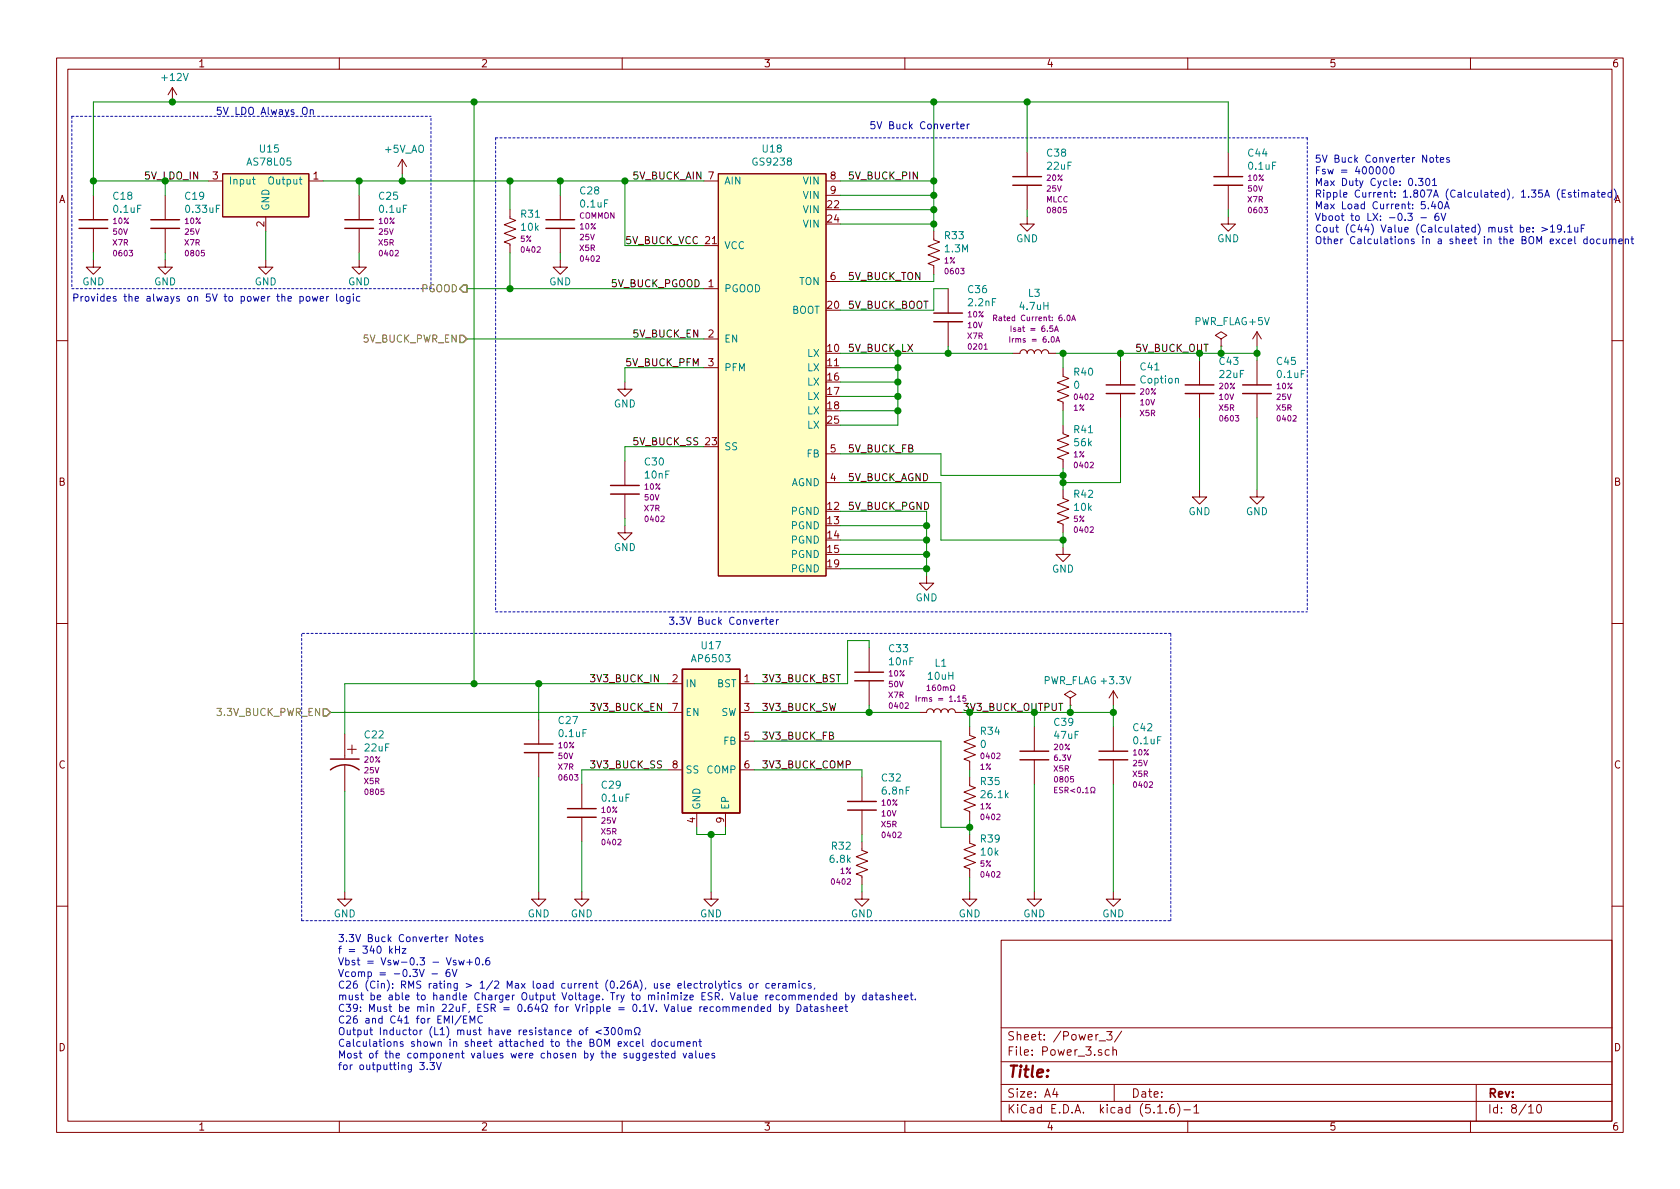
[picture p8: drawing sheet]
<svg xmlns="http://www.w3.org/2000/svg" width="297mm" height="210mm" viewBox="0 0 297 210" stroke-linecap="round" stroke-linejoin="round" font-family="sans-serif">
<g fill="none" stroke="#840000" stroke-width=".18">
<path d="M10 10.3h277v189.9h-277zM12 12.2h273v186.1h-273zM30.5 15.5l-.8 1.3M30.5 15.5v2.5M30.5 15.5l.7 1.3M60 10.3v1.9M110 10.3v1.9M160 10.3v1.9M210 10.3v1.9M260 10.3v1.9M16.5 34.5v4.4M29.2 34.5v4.4"/>
<path d="M36.8 32h2.6M39.4 30.7h15.2v7.6h-15.2zM47 38.3v2.6M54.6 32h2.5M63.5 34.5v4.4M71.1 28.2l-.7 1.3M71.1 28.2v2.5M71.1 28.2l.8 1.3M90.2 37.1v1.5l1 .4-2 .7 2 .8-2 .8 2 .7-2 .8 1 .4v1.5M99.1 34.5v4.4M124.5 32h2.5M127 30.7h19v71.1h-19z"/>
<path d="M146 32h2.6M146 34.5h2.6M181.6 38.3v1.3h1.3l-1.3 1.3-1.3-1.3h1.3M181.6 26.9v4.3M181.6 32.8v4.3M217.2 38.3v1.3h1.2l-1.2 1.3-1.3-1.3h1.3M217.2 26.9v4.3M217.2 32.8v4.3M16.5 46v1.2h1.3l-1.3 1.3-1.3-1.3h1.3M16.5 40.4v4.3M29.2 46v1.2h1.3l-1.3 1.3-1.3-1.3h1.3M29.2 40.4v4.3"/>
<path d="M47 46v1.2h1.3l-1.3 1.3-1.3-1.3h1.3M63.5 46v1.2h1.3l-1.3 1.3-1.3-1.3h1.3M63.5 40.4v4.3M99.1 46v1.2h1.2l-1.2 1.3-1.3-1.3h1.3M99.1 40.4v4.3M124.5 51h2.5M124.5 59.9h2.5M146 49.8h2.6M165.1 40.9v1.5l1 .4-2 .8 2 .7-2 .8 2 .7-2 .8 1 .4v1.5M167.6 51v4.4M167.6 56.9v4.3M215.9 59.9l1-.6-1-.6-1 .6 1 .6v1.3"/>
<path d="M222.2 58.7l-.7 1.2M222.2 58.7v2.5M222.2 58.7l.8 1.2M10 60.2h2M110.5 67.6v1.2h1.3l-1.3 1.3-1.3-1.3h1.3M124.5 65h2.5M179.1 62.5h1.2a.63 .63 0 0 1 .7-.7 .63 .63 0 0 1 .6 .7 .63 .63 0 0 1 .6-.7 .63 .63 0 0 1 .7 .7 .63 .63 0 0 1 .6-.7 .63 .63 0 0 1 .6 .7 .63 .63 0 0 1 .7-.7 .63 .63 0 0 1 .6 .7h1.3M188 75.2v1.5l1 .4-2.1 .7 2.1 .8-2.1 .8 2.1 .7-2.1 .8 1.1 .4v1.5M188 65v1.5l1 .4-2.1 .8 2.1 .7-2.1 .8 2.1 .8-2.1 .7 1.1 .4v1.5M198.1 63.7v4.4M198.1 69.6v4.3M212.1 63.7v4.4"/>
<path d="M212.1 69.6v4.3M215.9 61.2h.1M222.2 63.7v4.4M222.2 69.6v4.3M285 60.2h2M110.5 93v1.2h1.3l-1.3 1.3-1.3-1.3h1.3M110.5 81.5v4.3M110.5 87.4v4.3M146 85.3h2.6M146 80.3h2.6M188 96.8v1.2h1.2l-1.2 1.3-1.3-1.3h1.3M188 86.6v1.5l1 .4-2.1 .8 2.1 .7-2.1 .8 2.1 .8-2.1 .7 1.1 .4v1.5"/>
<path d="M212.1 86.6v1.3h1.3l-1.3 1.2-1.3-1.2h1.3M222.2 86.6v1.3h1.3l-1.3 1.2-1.2-1.2h1.2M10 110.3h2M153.7 114.5v4.4M163.8 101.8v1.3h1.3l-1.3 1.3-1.2-1.3h1.2M285 110.3h2M61 129.8v3.8M61 135.4v4.5M95.2 127.2v4.4M95.2 133.1v4.3M102.9 138.7v4.3M118.1 126h2.5"/>
<path d="M118.1 120.9h2.5M118.1 136.1h2.5M130.8 126h2.5M130.8 120.9h2.5M130.8 131.1h2.5M130.8 136.1h2.5M152.4 137.4v4.3M153.7 120.4v4.3M162.6 126h1.2a.63 .63 0 0 1 .7-.7 .63 .63 0 0 1 .6 .7 .63 .63 0 0 1 .6-.7 .63 .63 0 0 1 .7 .7 .63 .63 0 0 1 .6-.7 .63 .63 0 0 1 .6 .7 .63 .63 0 0 1 .7-.7 .63 .63 0 0 1 .6 .7h1.3M171.4 128.5v1.5l1.1 .4-2.1 .8 2.1 .7-2.1 .8 2.1 .8-2.1 .7 1 .4v1.5M171.4 137.4v1.5l1.1 .4-2.1 .8 2.1 .7-2.1 .8 2.1 .8-2.1 .7 1 .4v1.5M182.9 128.5v4.3"/>
<path d="M182.9 134.4v4.3M189.2 123.4l1-.6-1-.6-1 .6 1 .6v1.3M189.2 124.7h.1M196.8 122.2l-.7 1.2M196.8 122.2v2.5M196.8 128.5v4.3M196.8 134.4v4.3M196.8 122.2l.8 1.2M61 157.7v1.3h1.2l-1.2 1.3-1.3-1.3h1.3M95.2 157.7v1.3h1.3l-1.3 1.3-1.2-1.3h1.2M102.9 157.7v1.3h1.2l-1.2 1.3-1.3-1.3h1.3M102.9 144.5v4.3"/>
<path d="M123.2 143.8v2.5M125.7 157.7v1.3h1.3l-1.3 1.3-1.2-1.3h1.2M128.3 143.8v2.5M152.4 148.8v1.6l1 .3-2 .8 2 .8-2 .7 2 .8-2 .8 1 .3v1.6M152.4 157.7v1.3h1.3l-1.3 1.3-1.3-1.3h1.3M152.4 143.3v4.3M171.4 157.7v1.3h1.3l-1.3 1.3-1.2-1.3h1.2M171.4 147.6v1.5l1.1 .4-2.1 .7 2.1 .8-2.1 .8 2.1 .7-2.1 .8 1 .4v1.5M182.9 157.7v1.3h1.2l-1.2 1.3-1.3-1.3h1.3M196.8 157.7v1.3h1.3l-1.3 1.3-1.2-1.3h1.2M10 160.2h2M177 166.3h108v32h-108z"/>
<path d="M285 160.2h2M60 198.3v1.9M110 198.3v1.9M160 198.3v1.9M177 194.8h108M177 191.8h108M177 187.8h108M177 181.8h108M186.5 192.5l-.4 1h1M186.8 193v1M194.3 184.1h1.2M195.7 182.4h.9l-.5 .6 .4 .1v.7l-.2 .1-.6-.1"/>
<path d="M196.1 185.7l-.4-.1-.3 .3 .1 .6 .2 .1 .4-.1M196.8 185.7a.37 .37 0 0 1 .6 .1v.8M196.8 185.1v1.5M197 191.8v3M198.3 182.3l-1.2 2M204.7 196.8h.8M206.2 196.7v.1M207.5 195.3a.59 .59 0 0 0-.7 .7v.5l.2 .2 .4 .1 .2-.1 .1-.5-.2-.2-.4-.1-.3 .3M208.2 195.1a1.71 1.71 0 0 1 0 2.3M209.3 196.3h1.2M210 198.3v1.9M211.1 195.8l.4-.5v1.5"/>
<path d="M211.1 196.8h.9M260 198.3v1.9M261 191.8v6.5M270.3 195.8l.4-.5v1.5M270.3 196.8h.8M271.8 195.5l.4-.2a.94 .94 0 0 1 0 1.5 .79 .79 0 0 1-.4-1.3z"/>
</g>
<g fill="none" stroke="#840000" stroke-width=".25">
<path d="M14 38.9h5M26.7 38.9h5M61 38.9h5M96.5 38.9h5.1M179.1 32.8h5M179.1 31.2h5M214.6 32.8h5.1M214.6 31.2h5.1M14 40.4h5M26.7 40.4h5M61 40.4h5M96.5 40.4h5.1"/>
<path d="M165.1 56.9h5.1M165.1 55.4h5.1M195.6 69.6h5.1M195.6 68.1h5.1M209.5 69.6h5.1M209.5 68.1h5.1M219.7 69.6h5.1M219.7 68.1h5.1M107.9 87.4h5.1M107.9 85.8h5.1M120.6 118.4h10.2v25.4h-10.2zM151.1 118.9h5.1"/>
<path d="M58.4 136.1a4.1 4.1 0 0 1 5.1 0M58.4 134.2h5.1M92.7 133.1h5.1M92.7 131.6h5.1M151.1 120.4h5.1M180.3 134.4h5.1M180.3 132.8h5.1M194.3 134.4h5.1M194.3 132.8h5.1M100.3 144.5h5.1M100.3 143h5.1M149.9 143.3h5"/>
<path d="M149.9 141.7h5"/>
</g>
<g fill="#ffffc2" stroke="#ffffc2" stroke-width=".18">
<path d="M127 30.7h19v71.1h-19z"/>
<path d="M39.4 30.7h15.2v7.6h-15.2z"/>
<path d="M120.6 118.4h10.2v25.4h-10.2z"/>
</g>
<g fill="none" stroke="#840084" stroke-width=".18">
<path d="M175.7 56.3l.4-.1 .1-.4-.5-.1v1M175.9 56.3l.4 .4M178.5 59.5v1M178.8 57.6v1M186.5 58.6l.3-1 .3 1M186.5 58.3h.5M188.7 55.8l.2-.1a.53 .53 0 0 1 .3 .5 .53 .53 0 0 1-.3 .5l-.3-.4zM189.5 56.7l.3-1 .3 1M189.6 56.4h.5M186.7 60.5l.3-1 .4 1M186.8 60.2h.4M162 123v1"/>
<path d="M163.9 121.4l.3-.3v1M163.9 122.1h.6M168 122.1h.3l-.3-.7 .4-.3 .4 .2v.4l-.2 .4h.2M170.7 123h-.4l-.1 .5 .4-.1 .2 .2v.2l-.2 .2-.4-.1M186.5 139.7h.3M186.9 139.2h-.4v1h.4M192.8 140.2h.3l-.3-.7 .3-.3 .4 .2 .1 .3-.3 .5h.3"/>
</g>
<path d="M44.6 31.7h.5M44.8 31.3v1.1l.3 .2M207.8 67l.2-.1h.3l.1 .8" fill="none" stroke="#008484" stroke-width=".18"/>
<path d="M12.7 20.6h63.5M12.7 20.6v30.4M87.6 24.4h143.5M87.6 24.4v83.8M231.1 24.4v83.8M12.7 51h63.5M76.2 51v-30.4M87.6 108.2h143.5M207 112h-153.7M53.3 162.8h153.7M53.3 162.8v-50.8M207 162.8v-50.8" fill="none" stroke="#0000c2" stroke-width=".18" stroke-dasharray=".4 .4"/>
<g fill="none" stroke="#008400" stroke-width=".18">
<path d="M83.8 18v102.9M165.1 18v22.9M181.6 18v8.9M16.5 32h20.3M29.2 32v2.5M57.1 32h67.4M63.5 32v2.5M71.1 30.7v1.3M90.2 32v5.1M99.1 32v2.5M110.5 32v11.4h14M148.6 39.6h16.5"/>
<path d="M148.6 37.1h16.5M148.6 34.5h16.5M148.6 32h16.5M181.6 37.1v1.2M217.2 26.9v-8.9h-200.7v16.5M217.2 37.1v1.2M16.5 44.7v1.3M29.2 44.7v1.3M47 40.9v5.1M63.5 44.7v1.3M82.5 51h42M82.5 59.9h42"/>
<path d="M90.2 44.7v6.3M99.1 44.7v1.3M165.1 48.5v1.3h-16.5M167.6 51h-2.5v3.9h-16.5M124.5 65h-14v2.6M124.5 79h-14v2.5M148.6 62.5h30.5M148.6 65h10.1M148.6 67.6h10.1M148.6 72.6h10.1M148.6 70.1h10.1M158.7 62.5v12.7h-10.1"/>
<path d="M167.6 61.2v1.3M186.7 62.5h35.5M188 62.5v2.5M188 72.6v2.6M198.1 73.9v11.4h-10.1M198.1 62.5v1.2M212.1 62.5v1.2M212.1 73.9v12.7M215.9 61.2v1.3M222.2 61.2v2.5M222.2 73.9v12.7M110.5 91.7v1.3"/>
<path d="M148.6 95.5h15.2M148.6 85.3h17.8v10.2h21.6M148.6 80.3h17.8v3.8h21.6M148.6 90.4h15.2v11.4M148.6 93h15.2M148.6 98h15.2M188 82.8v3.8M188 94.2v2.6M148.6 100.6h15.2M153.7 114.5v-1.2h-3.8v7.6h-16.6M58.4 126h59.7M61 139.9v17.8"/>
<path d="M95.2 120.9v6.3M95.2 137.4v20.3M118.1 120.9h-57.1v8.9M118.1 136.1h-15.2v2.6M133.3 126h29.3M133.3 136.1h19.1v1.3M133.3 131.1h33.1v15.2h5M153.7 124.7v1.3M171.4 136.1v1.3M182.9 126v2.5M182.9 138.7v19M189.2 124.7v1.3"/>
<path d="M196.8 126h-25.4v2.5M196.8 124.7v3.8M196.8 138.7v19M102.9 148.8v8.9M123.2 146.3v1.3h5.1v-1.3M125.7 147.6v10.1M152.4 147.6v1.2M152.4 156.5v1.2M171.4 145v2.6M171.4 155.2v2.5"/>
</g>
<path d="M81.3 59.3h.6l.6 .6-.6 .7h-.6zM81.3 51l.6-.6h.6v1.3h-.6zM57.1 125.3h.7l.6 .7-.6 .6h-.7z" fill="none" stroke="#848400" stroke-width=".25"/>
<g fill="none" stroke="#0000c2" stroke-width=".18">
<path d="M53.5 19.1a.45 .45 0 0 1 .8 0 .88 .88 0 0 1-.3 1.1h-.4a1.07 1.07 0 0 1-.1-1.1zM54.9 19.5l.1-.1 .3 .1 .1 .7M54.9 19.4v.8M169 21.9h.5M169.2 21.5v1.1l.3 .2M169.9 22.3l.6-.1-.1-.2-.3-.1-.2 .2 .1 .6h.4M171 21.9v.9M171.4 21.9l-.4 .3M244.6 29.6l.2-.1a.67 .67 0 0 1 .5 .6 .67 .67 0 0 1-.5 .7l-.3-.5zM245.8 29.6l.2-.1a.67 .67 0 0 1 .5 .6 .67 .67 0 0 1-.5 .7l-.2-.3-.1-.2zM250.8 31.5h.8l-.4 .5 .3 .2v.5l-.2 .1-.5-.1M251.2 38.5h1"/>
<path d="M252.2 31.6l.2-.1a.67 .67 0 0 1 .4 .7 .67 .67 0 0 1-.4 .6 .83 .83 0 0 1-.2-1.2zM252.9 27.9h.3l.3 .2-.2 .5-.3 .1-.1-.1zM253.3 31.9l.3-.4v1.3M253.3 32.8h.7M253.4 35.6l-.3 .9h.8M253.7 36.1v.8M253.8 27.9h.5M254 27.4v1.1l.3 .2M254.3 37.7h-.2a.79 .79 0 0 0-.2 1.3l.4-.1 .1-.5-.2-.2h-.3l-.2 .2M254.4 35.8l.2-.1a.67 .67 0 0 1 .5 .6 .67 .67 0 0 1-.5 .6l-.2-.2-.1-.3zM254.7 28.3l.6-.1-.1-.3h-.4l-.1 .1v.6h.5M254.8 37.7l.4 1.3 .4-1.3"/>
<path d="M255.4 36.9l.4-1.2 .4 1.2M255.5 36.6h.6M256.2 27.9h-.3l-.1 .1v.2l.4 .1v.3h-.4M276.2 34.2h.4M276.8 33.6h-.6v1.3h.6M277.8 34.1l-.3-.1-.2 .2v.2l.5 .1v.3h-.5M278.2 34h.5M278.4 33.6v1.1l.3 .2M279.1 33.6v.1M279.1 34v.9M279.7 34.2l.2-.2 .3 .1v.8M279.7 34v.9"/>
<path d="M280.2 39.8h-.6v1.2M280.2 34.2l.2-.2 .3 .1 .1 .8M281.4 34.1h.5v.8M281.9 34.3l-.4 .1-.2 .2 .2 .3 .4-.1M282.4 34h.5M282.5 33.6v1.1l.4 .2M283.2 34.4l.6-.1v-.2l-.4-.1-.2 .2 .1 .6h.5M284.9 34.1l-.3-.1-.3 .3 .1 .5h.5M284.9 33.6v1.3M285.4 33.4a1.47 1.47 0 0 1 0 2M54.3 52.5l.3-.1 .2 .2v.4l-.2 .3-.3-.1-.2-.2zM55.2 52.4l.2 .9 .3-.7 .2 .7 .3-.9"/>
<path d="M56.6 52.8l.6-.1-.1-.2-.3-.1-.2 .2 .1 .6h.4M57.8 52.4v.9M58.1 52.4l-.3 .2M59.5 52v1.1l.2 .2M60.2 52.5l.3-.1 .2 .1 .1 .5-.1 .2-.3 .1-.2-.2-.1-.5zM61.9 52.4v1l-.3 .3-.3-.1M61.9 52.5l-.4-.1-.2 .2 .1 .6h.5M62.5 52v.1M62.5 52.4v.9M63.6 52.5l-.3-.1-.3 .2 .1 .6h.5M271.1 40.9v.1M271.1 40.3v.1"/>
<path d="M272.6 40.2l1 .4-1 .3M274.1 40.1l.4-.3v1.2M274.1 41h.8M276.1 40.3l-.3 .3-.3-.1-.1-.2v-.4l.2-.1h.2l.3 .2a.97 .97 0 0 1-.3 1h-.3M276.6 40.9v.1M277.2 40.1l.3-.3v1.2M277.2 41h.7M278.4 40.2l.1 .8h.3l.2-.1M278.4 41.8v1.1l.2 .2M279 40.2v.8M279.6 40.4h.4M280.6 42.3h-.4l-.2 .2 .1 .5h.5"/>
<path d="M280.6 41.8v1.3M281.3 42.3h.3l.2 .1-.1 .6-.3 .1-.2-.2zM282.9 42.3h-.4l-.2 .2 .1 .5h.5M283.5 42.3v.7l.3 .1 .2-.1M284 42.3v.8M284.6 42.4l.2-.1h.3v.8M284.6 42.3v.8M285.1 42.4l.2-.1h.3l.1 .8M286.2 42.7l.6-.1v-.3h-.4l-.2 .1 .1 .6h.5M287.4 42.4l.2-.1h.3v.8M287.4 42.3v.8M288.4 42.3h.4"/>
<path d="M288.5 41.8v1.1l.3 .2M135.1 109.6h-.3l-.1 .2M135.3 109.6h.5M135.5 109.1v1.1l.3 .2M136.1 110l.6-.1v-.3h-.4l-.2 .1 .1 .7h.5M137.3 109.6v.8M137.6 109.6l-.3 .2M69 168.1l.4 .5M69.4 167.7l-.5 .5M69.9 167.3v1.3M69.9 167.9h.7M70.6 167.3v1.3"/>
<path d="M71.1 167.7h.7l-.7 .9h.7M76.4 172.2h.9M79.5 171.4l-.4 .1a.87 .87 0 0 0 0 1.2l.4-.1v-.6l-.4-.1-.2 .3M80 171.4l.4 1.3 .4-1.3M80.6 169.8h-.3l-.2 .2 .1 .1 .4 .2v.3h-.5M81.1 169.8l.3 .8 .2-.6 .2 .6 .3-.8M81.5 179.6l-1.1 1.6M81.9 165.8l.2-.1 .4 .1v.5l-.1 .2h-.3l-.2-.1zM82.5 179.6h-.6v1.3h.6M82.5 170.1h1M82.9 165.7h.5M83 169.7v.9"/>
<path d="M83.1 165.2v1.1l.3 .2M83.8 166.1l.6-.1-.1-.3h-.4l-.1 .2v.6h.5M84.2 169.5l.2-.1a.69 .69 0 0 1 .4 .6 .69 .69 0 0 1-.4 .6l-.2-.1-.1-.4zM85.3 179.8a.6 .6 0 0 0-.9 .4 .6 .6 0 0 0 .6 .7l.3-.1M85.3 165.7h-.3l-.1 .2v.1l.4 .2v.3h-.4M85.3 170.5v.1M86.5 169.4l-.4 .1-.2 .4v.6l.2 .1h.4l.1-.2-.1-.5-.4-.1-.2 .3M125.4 174l.3-.1 .3 .2-.1 .6h-.3l-.3-.2zM126.5 173.5v1.1l.2 .1M127.1 173.9l.3 .8M127.7 173.9l-.4 1.2-.2 .1M128 173.9h.4"/>
<path d="M128.1 173.5v1.1l.3 .1M128.9 173.5v.1M128.9 173.9v.8M130 174l-.3-.1-.3 .2 .1 .6h.5M131 174l-.3-.1-.2 .2 .1 .2 .4 .1v.3h-.5M131.2 178.4l.6-.1-.1-.2-.3-.1-.2 .2v.6h.5M132.3 178.1l.2-.1 .3 .1 .1 .8M132.3 178v.9M132.6 174l.1-.1 .4 .1 .1 .5-.2 .2h-.3l-.1-.1zM133.7 173.9v.8M134 178.1l-.3-.1-.3 .3 .1 .5h.5M134 177.6v1.3"/>
<path d="M134.1 173.9l-.4 .2M134.6 178.4l.6-.1-.1-.2-.4-.1-.1 .2v.6h.5M136 174l-.3-.1-.3 .2 .1 .6h.5M136.2 178.1l-.3-.1-.2 .3 .1 .5h.4M136.2 177.6v1.3M136.5 174.3l.6-.1-.1-.2-.3-.1-.2 .2 .1 .6h.4M137.6 173.9v.8M137.8 178.1l.4-.1 .2 .3-.1 .5h-.5M137.8 177.6v1.3M138 173.9l-.4 .2M138.4 174h.5l.1 .7M138.9 178l.3 .9"/>
<path d="M139 174.2l-.4 .1-.2 .1v.3h.6M139.5 178l-.5 1.2-.1 .1M139.6 174l.2-.1 .3 .1v.7M139.6 173.9v.8M140.1 174.1l.2-.2 .3 .1 .1 .7M140.9 177.6a.64 .64 0 0 1 .7 .6 .64 .64 0 0 1-.7 .7zM141.3 173.5v.1M141.3 173.9v.8M142.2 178.1h.5v.8M142.4 174l-.3-.1-.3 .2 .1 .6h.5M142.7 178.3l-.4 .1-.2 .2 .2 .3 .4-.1M142.8 176.4l.7-.1-.1-.3h-.4l-.2 .1 .1 .7h.5"/>
<path d="M143.2 178h.4M143.3 177.6v1.1l.3 .2M143.4 174l-.3-.1-.2 .2 .1 .2 .4 .1v.3h-.5M144 176.1l.2-.1h.3l.1 .8M144 176v.8M144.1 174.7l-.2 .2M144.1 178.1h.5v.8M144.6 178.3l-.4 .1-.2 .2 .2 .3 .4-.1M145.6 178.1l-.3-.1-.2 .2 .1 .2 .4 .1v.3h-.5M145.7 176h-.4l-.2 .2 .1 .6h.5M145.7 175.5v1.3M146.2 176.4l.6-.1v-.3h-.4l-.2 .1 .1 .7h.5"/>
<path d="M146.2 178.1l.2-.1 .3 .1 .1 .8M146.2 177.6v1.3M147.3 178.4l.6-.1v-.2l-.4-.1-.2 .2 .1 .6h.5M147.9 176h-.3l-.3 .2 .1 .6h.5M147.9 175.5v1.3M148.4 178.4l.6-.1-.1-.2-.3-.1-.2 .2 .1 .6h.4M149.4 178h.5M149.5 176h.4l.2 .2-.1 .6h-.5M149.5 175.5v1.3M149.6 177.6v1.1l.3 .2M150.5 176l.3 .8M151.1 176l-.4 1.1-.2 .1"/>
<path d="M153.1 176h-.3l-.3 .2 .2 .6h.4M153.1 175.5v1.3M153.7 176h.5l.1 .8M154.3 176.3h-.5l-.1 .2v.3h.6M154.7 176h.5M154.9 175.5v1.1l.3 .2M155.6 176h.5l.1 .8M156.2 176.3h-.5l-.2 .2 .1 .3h.6M157.2 176h-.3l-.2 .1 .1 .2 .4 .1v.4h-.5M157.8 176.1l.2-.1h.3v.8M157.8 175.5v1.3M158.9 176.4l.6-.1-.1-.3h-.3l-.2 .1v.7h.5"/>
<path d="M160 176.4l.6-.1-.1-.3h-.4l-.1 .1v.7h.5M160.9 176h.5M161.1 175.5v1.1l.3 .2M161.8 176.7v.1M74.2 187.9h.8l-.4 .5 .3 .1 .1 .4-.2 .2-.6-.1M75.5 189v.1M76 187.9h.8l-.4 .5 .4 .1v.5l-.2 .1-.6-.1M77.2 187.9l.4 1.2 .4-1.2M81.9 180.3h.5M83.1 180.9v-1.3l.4 1 .4-1v1.3M102.6 182.2l.3-.1 .2 .3-.1 .5-.3 .1-.3-.3zM103.5 182.1h.5"/>
<path d="M104 181.7l-.3 .2v1.1M106.3 182.1l-.9 .4 .9 .3M106.8 181.7h.8l-.4 .5 .3 .1 .1 .4-.3 .3-.5-.2M108.2 181.8l.2-.1a.69 .69 0 0 1 .4 .6 .69 .69 0 0 1-.4 .7l-.3-.3v-.2zM109.4 181.8l.2-.1a.67 .67 0 0 1 .4 .6 .67 .67 0 0 1-.4 .7l-.2-.2-.1-.3zM110.6 182.3l.1-.2 .3 .1 .1 .8M110.6 182.1v.9M111.1 182.3l.2-.2 .3 .1v.8M112 184.2h-.4l-.2 .2 .1 .6h.5M112.2 183h.3v-.3a.54 .54 0 0 1-.3-.7 .54 .54 0 0 1 .8-.2 .59 .59 0 0 1-.1 .9v.3h.3M112.5 184.6l.6-.1-.1-.3h-.3l-.2 .2v.6h.5M113.6 183.8v1.1l.2 .1"/>
<path d="M114.2 186.3v1l-.2 .2-.3-.1M114.2 186.3h-.3l-.3 .2 .2 .5h.4M114.8 186.7l.6-.1-.1-.3h-.3l-.2 .1 .1 .6h.4M115.8 184.2h-.4l-.2 .2 .1 .6h.5M115.8 183.8v1.2M116.4 186.3h-.3l-.2 .1v.2l.5 .1v.3h-.5M116.4 184.3l.2-.1 .4 .1v.5l-.1 .2h-.3l-.2-.1zM116.8 186.3h.5M117 185.8v1.1l.3 .2M117.6 186.7l.6-.1v-.3h-.4l-.2 .1 .1 .6h.5M118.1 184.2h-.3l-.3 .2 .1 .6h.5M118.7 184.2v.8h.3l.2-.1"/>
<path d="M119.2 184.2v.8M119.3 186.3h-.4l-.2 .2 .1 .5h.5M119.3 185.8v1.3M119.8 184.3l.2-.1h.3v.8M119.8 184.2v.8M120.3 184.4l.2-.2h.3l.1 .8M120.8 186.3l.3 .8 .3-.8M121.4 184.6l.6-.1v-.3h-.4l-.2 .2 .1 .6h.5M121.9 186.3h.5v.8M122.4 186.6h-.4l-.2 .2 .2 .3 .4-.1M122.6 184.3l.2-.1h.3v.8M122.6 184.2v.8"/>
<path d="M123 185.8v1.1l.2 .2M123.5 184.2h.5M123.7 186.3v.7l.3 .1 .2-.1M123.7 183.8v1.1l.3 .1M124.2 186.3v.8M124.8 186.7l.6-.1-.1-.3h-.4l-.1 .1v.6h.5M126.3 186.3h-.3l-.1 .1v.2l.4 .1v.3h-.4"/>
</g>
<g fill="#008400" stroke="#008400" stroke-width=".25">
<circle cx="222.3" cy="62.5" r=".51"/>
<circle cx="215.9" cy="62.5" r=".51"/>
<circle cx="163.8" cy="93" r=".51"/>
<circle cx="165.1" cy="32" r=".51"/>
<circle cx="125.7" cy="147.6" r=".51"/>
<circle cx="189.2" cy="126" r=".51"/>
<circle cx="30.5" cy="18" r=".51"/>
<circle cx="196.9" cy="126" r=".51"/>
<circle cx="163.8" cy="95.5" r=".51"/>
<circle cx="163.8" cy="98" r=".51"/>
<circle cx="167.6" cy="62.5" r=".51"/>
<circle cx="188" cy="62.5" r=".51"/>
<circle cx="188" cy="85.3" r=".51"/>
<circle cx="188" cy="84.1" r=".51"/>
<circle cx="171.5" cy="146.3" r=".51"/>
<circle cx="163.8" cy="100.6" r=".51"/>
<circle cx="198.1" cy="62.5" r=".51"/>
<circle cx="95.3" cy="120.9" r=".51"/>
<circle cx="16.5" cy="32" r=".51"/>
<circle cx="71.1" cy="32" r=".51"/>
<circle cx="153.7" cy="126" r=".51"/>
<circle cx="188" cy="95.5" r=".51"/>
<circle cx="63.5" cy="32" r=".51"/>
<circle cx="165.1" cy="34.5" r=".51"/>
<circle cx="90.2" cy="32" r=".51"/>
<circle cx="90.2" cy="51" r=".51"/>
<circle cx="99.1" cy="32" r=".51"/>
<circle cx="158.8" cy="72.6" r=".51"/>
<circle cx="158.8" cy="70.1" r=".51"/>
<circle cx="83.8" cy="18" r=".51"/>
<circle cx="83.8" cy="120.9" r=".51"/>
<circle cx="158.8" cy="67.6" r=".51"/>
<circle cx="110.5" cy="32" r=".51"/>
<circle cx="158.8" cy="65" r=".51"/>
<circle cx="165.1" cy="18" r=".51"/>
<circle cx="181.6" cy="18" r=".51"/>
<circle cx="165.1" cy="39.6" r=".51"/>
<circle cx="165.1" cy="37.1" r=".51"/>
</g>
<g font-size="2.8" fill="#840000">
<text x="61.4" y="133.4">+</text>
<text x="178" y="190.5">Title:</text>
</g>
<g font-size="2.1" fill="#840000">
<text x="178" y="184">Sheet: /Power_3/</text>
<text x="178" y="186.7">File: Power_3.sch</text>
<text x="178" y="196.9">KiCad E.D.A. kicad (5.1.6)-1</text>
<text x="178" y="194.1">Size: A4</text>
<text x="200" y="194.1">Date:</text>
<text x="263" y="194.1">Rev:</text>
<text x="263" y="196.9">Id: 8/10</text>
</g>
<g font-size="1.8" fill="#840000">
<text x="35" y="11.9">1</text>
<text x="85" y="11.9">2</text>
<text x="135" y="11.9">3</text>
<text x="185" y="11.9">4</text>
<text x="235" y="11.9">5</text>
<text x="285" y="11.9">6</text>
<text x="10.4" y="35.9">A</text>
<text x="37.6" y="31.7">3</text>
<text x="55.4" y="31.7">1</text>
<text x="125.2" y="31.7">7</text>
<text x="146.8" y="31.7">8</text>
<text x="146.8" y="34.3">9</text>
<text x="285.4" y="35.9">A</text>
<text x="46.7" y="40.1" transform="rotate(-90 46.7 40.1)">2</text>
<text x="146.4" y="36.8">22</text>
<text x="146.4" y="39.4">24</text>
<text x="124.8" y="43.2">21</text>
<text x="125.2" y="50.8">1</text>
<text x="146.8" y="49.5">6</text>
<text x="125.2" y="59.7">2</text>
<text x="146.4" y="54.6">20</text>
<text x="125.2" y="64.8">3</text>
<text x="146.4" y="62.2">10</text>
<text x="146.4" y="64.8">11</text>
<text x="146.4" y="67.3">16</text>
<text x="146.4" y="69.8">17</text>
<text x="146.4" y="72.4">18</text>
<text x="146.4" y="74.9">25</text>
<text x="124.8" y="78.7">23</text>
<text x="146.8" y="80">5</text>
<text x="10.4" y="85.9">B</text>
<text x="146.8" y="85.1">4</text>
<text x="285.4" y="85.9">B</text>
<text x="146.4" y="90.2">12</text>
<text x="146.4" y="92.7">13</text>
<text x="146.4" y="95.2">14</text>
<text x="146.4" y="97.8">15</text>
<text x="146.4" y="100.3">19</text>
<text x="118.9" y="120.6">2</text>
<text x="118.9" y="125.7">7</text>
<text x="131.6" y="120.6">1</text>
<text x="131.6" y="125.7">3</text>
<text x="131.6" y="130.8">5</text>
<text x="10.4" y="135.9">C</text>
<text x="118.9" y="135.9">8</text>
<text x="131.6" y="135.9">6</text>
<text x="285.4" y="135.9">C</text>
<text x="122.9" y="145.5" transform="rotate(-90 122.9 145.5)">4</text>
<text x="128" y="145.5" transform="rotate(-90 128 145.5)">9</text>
<text x="10.4" y="185.9">D</text>
<text x="285.4" y="185.9">D</text>
<text x="35" y="199.9">1</text>
<text x="85" y="199.9">2</text>
<text x="135" y="199.9">3</text>
<text x="185" y="199.9">4</text>
<text x="235" y="199.9">5</text>
<text x="285" y="199.9">6</text>
</g>
<g font-size="1.8" fill="#008484">
<text x="28.8" y="14.3">+12V</text>
<text x="43.9" y="29.3">AS78L05</text>
<text x="46" y="27">U15</text>
<text x="68.1" y="27">+5V_AO</text>
<text x="133.3" y="29.3">GS9238</text>
<text x="134.9" y="27">U18</text>
<text x="185.2" y="27.7">C38</text>
<text x="220.8" y="27.7">C44</text>
<text x="20.1" y="35.3">C18</text>
<text x="32.8" y="35.3">C19</text>
<text x="40.4" y="32.6">Input</text>
<text x="47.8" y="32.6">Output</text>
<text x="67.1" y="35.3">C25</text>
<text x="102.6" y="34.4">C28</text>
<text x="128" y="32.6">AIN</text>
<text x="142.1" y="32.6">VIN</text>
<text x="142.1" y="35.2">VIN</text>
<text x="185.2" y="30">22uF</text>
<text x="220.9" y="30">0.1uF</text>
<text x="20.2" y="37.6">0.1uF</text>
<text x="33" y="37.6">0.33uF</text>
<text x="47.6" y="37.3" transform="rotate(-90 47.6 37.3)">GND</text>
<text x="67.2" y="37.6">0.1uF</text>
<text x="92.2" y="38.5">R31</text>
<text x="92.2" y="40.8">10k</text>
<text x="102.7" y="36.7">0.1uF</text>
<text x="142.1" y="37.7">VIN</text>
<text x="142.1" y="40.3">VIN</text>
<text x="128" y="44.1">VCC</text>
<text x="167.1" y="42.3">R33</text>
<text x="167.2" y="44.6">1.3M</text>
<text x="179.7" y="42.8">GND</text>
<text x="215.2" y="42.8">GND</text>
<text x="14.6" y="50.5">GND</text>
<text x="27.3" y="50.5">GND</text>
<text x="45" y="50.5">GND</text>
<text x="61.5" y="50.5">GND</text>
<text x="97.1" y="50.5">GND</text>
<text x="128" y="51.7">PGOOD</text>
<text x="141.3" y="50.4">TON</text>
<text x="171.2" y="51.8">C36</text>
<text x="181.9" y="52.5">L3</text>
<text x="139.9" y="55.5">BOOT</text>
<text x="171.3" y="54.1">2.2nF</text>
<text x="180.4" y="54.8">4.7uH</text>
<text x="210.9" y="57.5">PWR_FLAG +5V</text>
<text x="128" y="60.6">EN</text>
<text x="128" y="65.7">PFM</text>
<text x="142.8" y="63.1">LX</text>
<text x="142.8" y="65.7">LX</text>
<text x="201.7" y="65.5">C41</text>
<text x="215.7" y="64.5">C43</text>
<text x="225.8" y="64.5">C45</text>
<text x="142.8" y="68.2">LX</text>
<text x="142.8" y="70.7">LX</text>
<text x="189.9" y="68.8">0</text>
<text x="190" y="66.4">R40</text>
<text x="201.8" y="67.8">Coption</text>
<text x="215.7" y="66.8">22uF</text>
<text x="225.9" y="66.8">0.1uF</text>
<text x="108.5" y="72.1">GND</text>
<text x="142.8" y="73.3">LX</text>
<text x="142.8" y="75.8">LX</text>
<text x="190" y="76.6">R41</text>
<text x="114.1" y="82.3">C30</text>
<text x="128" y="79.6">SS</text>
<text x="142.7" y="80.9">FB</text>
<text x="190" y="78.9">56k</text>
<text x="114.1" y="84.6">10nF</text>
<text x="139.8" y="86">AGND</text>
<text x="190" y="88">R42</text>
<text x="139.9" y="91.1">PGND</text>
<text x="139.9" y="93.6">PGND</text>
<text x="190" y="90.3">10k</text>
<text x="210.1" y="91.1">GND</text>
<text x="220.3" y="91.1">GND</text>
<text x="108.5" y="97.5">GND</text>
<text x="139.9" y="96.1">PGND</text>
<text x="139.9" y="98.7">PGND</text>
<text x="139.9" y="101.2">PGND</text>
<text x="186" y="101.3">GND</text>
<text x="161.9" y="106.3">GND</text>
<text x="122.5" y="117.1">AP6503</text>
<text x="124.1" y="114.8">U17</text>
<text x="157.3" y="115.3">C33</text>
<text x="157.3" y="117.6">10nF</text>
<text x="165.4" y="117.9">L1</text>
<text x="121.2" y="121.5">IN</text>
<text x="126.8" y="121.5">BST</text>
<text x="164.2" y="120.2">10uH</text>
<text x="184.3" y="121">PWR_FLAG +3.3V</text>
<text x="64.5" y="130.6">C22</text>
<text x="98.8" y="128">C27</text>
<text x="98.9" y="130.3">0.1uF</text>
<text x="121.2" y="126.6">EN</text>
<text x="127.5" y="126.6">SW</text>
<text x="127.9" y="131.7">FB</text>
<text x="173.5" y="129.9">R34</text>
<text x="186.5" y="128.4">C39</text>
<text x="186.5" y="130.7">47uF</text>
<text x="200.4" y="129.3">C42</text>
<text x="200.5" y="131.6">0.1uF</text>
<text x="64.6" y="132.9">22uF</text>
<text x="121.2" y="136.8">SS</text>
<text x="125" y="136.8">COMP</text>
<text x="173.4" y="132.3">0</text>
<text x="106.5" y="139.5">C29</text>
<text x="106.6" y="141.8">0.1uF</text>
<text x="123.8" y="143.3" transform="rotate(-90 123.8 143.3)">GND</text>
<text x="128.9" y="143.3" transform="rotate(-90 128.9 143.3)">EP</text>
<text x="156" y="138.2">C32</text>
<text x="156.1" y="140.5">6.8nF</text>
<text x="173.5" y="138.8">R35</text>
<text x="173.7" y="141.1">26.1k</text>
<text x="173.5" y="149">R39</text>
<text x="146.8" y="152.6">6.8k</text>
<text x="147.1" y="150.3">R32</text>
<text x="173.5" y="151.3">10k</text>
<text x="59" y="162.2">GND</text>
<text x="93.3" y="162.2">GND</text>
<text x="100.9" y="162.2">GND</text>
<text x="123.8" y="162.2">GND</text>
<text x="150.4" y="162.2">GND</text>
<text x="169.5" y="162.2">GND</text>
<text x="180.9" y="162.2">GND</text>
<text x="194.9" y="162.2">GND</text>
</g>
<g font-size="1.8" fill="#0000c2">
<text x="38.1" y="20.3">5V LDO Always On</text>
<text x="153.7" y="22.9">5V Buck Converter</text>
<text x="232.4" y="28.8">5V Buck Converter Notes</text>
<text x="232.4" y="30.8">Fsw = 400000</text>
<text x="232.4" y="32.9">Max Duty Cycle: 0.301</text>
<text x="232.4" y="34.9">Ripple Current: 1.807A (Calculated), 1.35A (Estimated)</text>
<text x="232.4" y="37">Max Load Current: 5.40A</text>
<text x="232.4" y="39.1">Vboot to LX: -0.3 - 6V</text>
<text x="232.4" y="41.1">Cout (C44) Value (Calculated) must be: &gt;19.1uF</text>
<text x="232.4" y="43.2">Other Calculations in a sheet in the BOM excel document</text>
<text x="12.7" y="53.3">Provides the always on 5V to power the power logic</text>
<text x="118.1" y="110.5">3.3V Buck Converter</text>
<text x="59.7" y="166.6">3.3V Buck Converter Notes</text>
<text x="59.7" y="168.7">f = 340 kHz</text>
<text x="59.7" y="170.7">Vbst = Vsw-0.3 - Vsw+0.6</text>
<text x="59.7" y="172.8">Vcomp = -0.3V - 6V</text>
<text x="59.7" y="174.8">C26 (Cin): RMS rating &gt; 1/2 Max load current (0.26A), use electrolytics or ceramics,</text>
<text x="59.7" y="176.9">must be able to handle Charger Output Voltage. Try to minimize ESR. Value recommended by datasheet.</text>
<text x="59.7" y="178.9">C39: Must be min 22uF, ESR = 0.64 for Vripple = 0.1V. Value recommended by Datasheet</text>
<text x="59.7" y="181">C26 and C41 for EMI/EMC</text>
<text x="59.7" y="183.1">Output Inductor (L1) must have resistance of &lt;300m</text>
<text x="59.7" y="185.1">Calculations shown in sheet attached to the BOM excel document</text>
<text x="59.7" y="187.2">Most of the component values were chosen by the suggested values</text>
<text x="59.7" y="189.2">for outputting 3.3V</text>
</g>
<g font-size="1.8" fill="#008400">
<text x="25.4" y="31.7">5V_LDO_IN</text>
<text x="149.9" y="62.2">5V_BUCK_LX</text>
<text x="200.7" y="62.2">5V_BUCK_OUT</text>
<text x="170.2" y="125.7">3V3_BUCK_OUTPUT</text>
</g>
<g font-size="1.8">
<text x="111.8" y="31.7">5V_BUCK_AIN</text>
<text x="149.9" y="31.7">5V_BUCK_PIN</text>
<text x="110.5" y="43.2">5V_BUCK_VCC</text>
<text x="107.9" y="50.8">5V_BUCK_PGOOD</text>
<text x="149.9" y="49.5">5V_BUCK_TON</text>
<text x="111.8" y="59.7">5V_BUCK_EN</text>
<text x="149.9" y="54.6">5V_BUCK_BOOT</text>
<text x="110.5" y="64.8">5V_BUCK_PFM</text>
<text x="111.8" y="78.7">5V_BUCK_SS</text>
<text x="149.9" y="80">5V_BUCK_FB</text>
<text x="149.9" y="85.1">5V_BUCK_AGND</text>
<text x="149.9" y="90.2">5V_BUCK_PGND</text>
<text x="104.1" y="125.7">3V3_BUCK_EN</text>
<text x="104.1" y="120.6">3V3_BUCK_IN</text>
<text x="134.6" y="125.7">3V3_BUCK_SW</text>
<text x="134.6" y="120.6">3V3_BUCK_BST</text>
<text x="134.6" y="130.8">3V3_BUCK_FB</text>
<text x="104.1" y="135.9">3V3_BUCK_SS</text>
<text x="134.6" y="135.9">3V3_BUCK_COMP</text>
</g>
<g font-size="1.8" fill="#848400">
<text x="74.4" y="51.7">PGOOD</text>
<text x="64.2" y="60.6">5V_BUCK_PWR_EN</text>
<text x="38.6" y="126.6">3.3V_BUCK_PWR_EN</text>
</g>
<g font-size="1.4" fill="#840084">
<text x="185" y="35.8">MLCC</text>
<text x="185.1" y="32">20%</text>
<text x="185.1" y="33.9">25V</text>
<text x="220.6" y="35.8">X7R</text>
<text x="220.7" y="32">10%</text>
<text x="220.7" y="33.9">50V</text>
<text x="20" y="39.6">10%</text>
<text x="20" y="41.5">50V</text>
<text x="32.7" y="39.6">10%</text>
<text x="32.7" y="41.5">25V</text>
<text x="67" y="39.6">10%</text>
<text x="67" y="41.5">25V</text>
<text x="102.4" y="38.7">COMMON</text>
<text x="102.6" y="40.6">10%</text>
<text x="185.3" y="37.7">0805</text>
<text x="220.9" y="37.7">0603</text>
<text x="20" y="43.4">X7R</text>
<text x="20.2" y="45.3">0603</text>
<text x="32.7" y="43.4">X7R</text>
<text x="32.9" y="45.3">0805</text>
<text x="67" y="43.4">X5R</text>
<text x="67.2" y="45.3">0402</text>
<text x="92" y="42.8">5%</text>
<text x="92.3" y="44.7">0402</text>
<text x="102.5" y="44.4">X5R</text>
<text x="102.6" y="42.5">25V</text>
<text x="102.8" y="46.3">0402</text>
<text x="167" y="46.6">1%</text>
<text x="167.3" y="48.5">0603</text>
<text x="171.1" y="59.9">X7R</text>
<text x="171.1" y="56.1">10%</text>
<text x="171.2" y="58">10V</text>
<text x="176.4" y="56.8">Rated Current: 6.0A</text>
<text x="179.5" y="58.7">Isat = 6.5A</text>
<text x="171.4" y="61.8">0201</text>
<text x="179.2" y="60.6">Irms = 6.0A</text>
<text x="190.1" y="70.7">0402</text>
<text x="201.6" y="69.8">20%</text>
<text x="201.7" y="71.7">10V</text>
<text x="215.6" y="68.8">20%</text>
<text x="215.6" y="70.7">10V</text>
<text x="225.8" y="68.8">10%</text>
<text x="225.8" y="70.7">25V</text>
<text x="189.8" y="72.6">1%</text>
<text x="201.6" y="73.6">X5R</text>
<text x="215.5" y="72.6">X5R</text>
<text x="215.8" y="74.5">0603</text>
<text x="225.7" y="72.6">X5R</text>
<text x="226" y="74.5">0402</text>
<text x="189.8" y="80.9">1%</text>
<text x="190.1" y="82.8">0402</text>
<text x="114" y="86.6">10%</text>
<text x="114" y="88.5">50V</text>
<text x="113.9" y="90.4">X7R</text>
<text x="114.2" y="92.3">0402</text>
<text x="189.8" y="92.3">5%</text>
<text x="190.1" y="94.2">0402</text>
<text x="157.2" y="119.6">10%</text>
<text x="157.1" y="123.4">X7R</text>
<text x="157.2" y="121.5">50V</text>
<text x="157.4" y="125.3">0402</text>
<text x="162.8" y="124.1">Irms = 1.15</text>
<text x="164.6" y="122.2">160m</text>
<text x="64.5" y="134.8">20%</text>
<text x="64.5" y="136.7">25V</text>
<text x="98.7" y="136.1">X7R</text>
<text x="98.8" y="132.3">10%</text>
<text x="98.8" y="134.2">50V</text>
<text x="173.3" y="136.1">1%</text>
<text x="173.6" y="134.2">0402</text>
<text x="186.3" y="136.4">X5R</text>
<text x="186.4" y="132.6">20%</text>
<text x="186.4" y="134.5">6.3V</text>
<text x="200.3" y="137.4">X5R</text>
<text x="200.4" y="133.6">10%</text>
<text x="200.4" y="135.5">25V</text>
<text x="64.4" y="138.7">X5R</text>
<text x="64.7" y="140.6">0805</text>
<text x="99" y="138">0603</text>
<text x="106.4" y="143.7">10%</text>
<text x="155.9" y="142.5">10%</text>
<text x="173.3" y="143.1">1%</text>
<text x="186.6" y="138.3">0805</text>
<text x="187.2" y="140.3">ESR&lt;0.1</text>
<text x="200.6" y="139.3">0402</text>
<text x="106.3" y="147.5">X5R</text>
<text x="106.4" y="145.6">25V</text>
<text x="106.6" y="149.4">0402</text>
<text x="155.9" y="146.3">X5R</text>
<text x="155.9" y="144.4">10V</text>
<text x="156.1" y="148.2">0402</text>
<text x="173.6" y="145">0402</text>
<text x="148.6" y="154.5">1%</text>
<text x="173.3" y="153.3">5%</text>
<text x="173.6" y="155.2">0402</text>
<text x="147.2" y="156.4">0402</text>
</g>
</svg>
